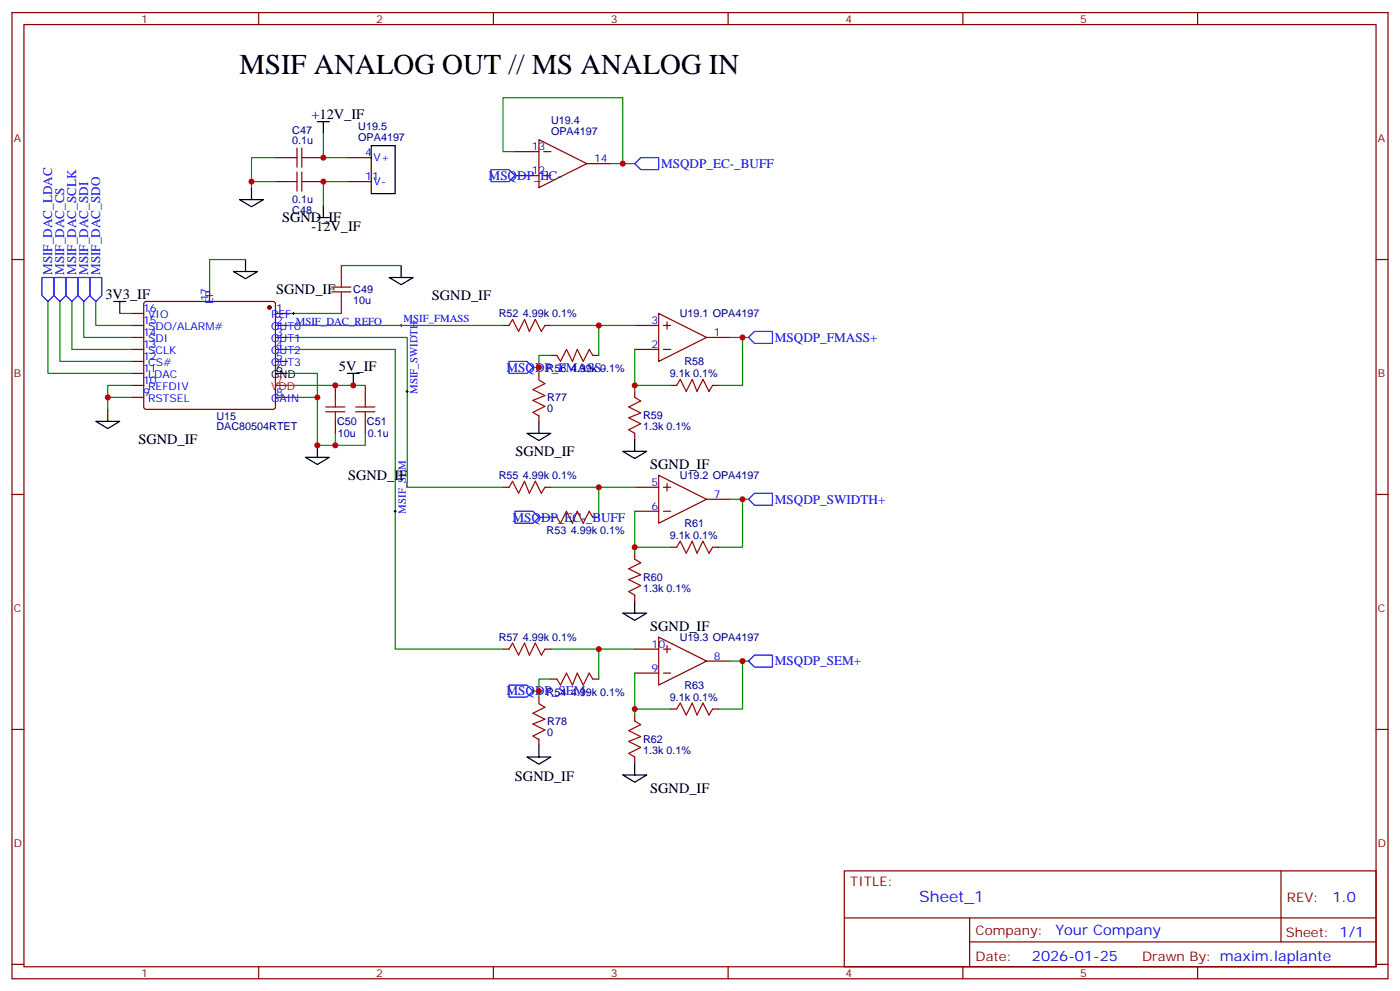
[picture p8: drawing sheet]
<svg xmlns="http://www.w3.org/2000/svg" width="412mm" height="292mm" viewBox="0 0 412 292" stroke-linecap="round" stroke-linejoin="round" font-family="sans-serif">
<g fill="none" stroke="#870000" stroke-width=".35">
<path d="M3.5 3.7h405.4v284.3h-405.4zM7.1 7.2h398.2v277.3h-398.2zM76.2 3.7v3.5M145.3 3.7v3.5M214.5 3.7v3.5M283.6 3.7v3.5M352.8 3.7v3.5M81.1 46.4h3.6M81.1 53.4h3.6M91.7 46.4h3.5M91.7 53.4h3.5M102.3 46.4h7.1"/>
<path d="M102.3 53.4h7.1M151.7 44.6h7M151.7 51.7h7M158.7 41.1l14.2 7.1-14.2 7zM160.2 44.6h2.1M160.2 51.7h2.1M161.2 50.6v2.1M172.9 48.2h7M3.5 76.4h3.6M100.5 78.1v3.6M405.3 76.4h3.6M38.8 95.8h3.5"/>
<path d="M38.8 99.3h3.5M38.8 92.3h3.5M42.6 88.9l.4-.2h37.4l.5 .2 .2 .5v30.4l-.2 .5-.5 .2h-37.4l-.5-.3-.2-.4v-30.4zM61.7 85.2v3.5M81.1 95.8h3.6M81.1 99.3h3.6M81.1 92.3h3.6M100.5 88.7v3.6M148.2 95.8h1.7M160.5 95.8h1.8M187 95.8h7M194 92.3l14.1 7-14.1 7.1z"/>
<path d="M195.4 95.8h2.2M196.5 94.7v2.1M208.1 99.3h7.1M38.8 102.8h3.5M38.8 113.4h3.5M38.8 106.4h3.5M38.8 116.9h3.5M38.8 109.9h3.5M81.1 102.8h3.6M81.1 106.4h3.6M81.1 116.9h3.6M98.8 113.4v3.5"/>
<path d="M107.6 113.4v3.5M158.7 109.9v1.8M162.3 104.6h1.7M174.6 104.6h1.8M187 102.8h7M187 115.2v1.7M195.4 102.8h2.2M197.6 113.4h1.7M209.9 113.4h1.8M98.8 124v3.5M107.6 124v3.5M158.7 122.2v1.8"/>
<path d="M187 127.5v1.8M194 139.9l14.1 7-14.1 7.1zM3.5 145.5h3.6M148.2 143.4h1.7M160.5 143.4h1.8M162.3 152.2h1.7M174.6 152.2h1.8M187 143.4h7M187 150.5h7M195.4 143.4h2.2M195.4 150.5h2.2M196.5 142.3v2.2"/>
<path d="M208.1 146.9h7.1M405.3 145.5h3.6M187 162.8v1.8M187 175.2v1.7M197.6 161h1.7M209.9 161h1.8M148.2 191h1.7M160.5 191h1.8M162.3 199.8h1.7M174.6 199.8h1.8M187 191h7M187 198.1h7"/>
<path d="M194 187.5l14.1 7.1-14.1 7zM195.4 191h2.2M195.4 198.1h2.2M196.5 190v2.1M208.1 194.6h7.1M3.5 214.7h3.6M158.7 205.1v1.8M158.7 217.5v1.8M187 210.4v1.8M197.6 208.7h1.7M209.9 208.7h1.8M405.3 214.7h3.6"/>
<path d="M187 222.8v1.7M248.7 256.3h156.6v28.2h-156.6zM377.3 256.3v20.9M248.7 270.1h156.5M285.6 277.2h119.6M285.6 270.1v14.2M3.5 283.8h3.6M76.2 284.5v3.5M145.3 284.5v3.5M214.5 284.5v3.5M283.6 284.5v3.5M352.8 284.5v3.5"/>
<path d="M405.3 283.8h3.6"/>
</g>
<g fill="none" stroke="#a10000" stroke-width=".35">
<path d="M84.7 46.4h2.8M84.7 53.4h2.8M87.5 43.6v5.6M87.5 50.6v5.7M88.9 46.4h2.8M88.9 43.6v5.6M88.9 50.6v5.7M88.9 53.4h2.8M97.7 85.9h5.7M97.7 84.5h5.7M100.5 81.7v2.8M100.5 85.9v2.8"/>
<path d="M149.9 95.8l1.1-1.8 1.8 3.5 1.7-3.5 1.4 3.5 1.8-3.5 1.8 3.5 1-1.7M96 119.8h5.6M98.8 116.9v2.9M104.8 119.8h5.6M107.6 116.9v2.9M158.7 111.8l1.8 1.1-3.5 1.8 3.5 1.7-3.5 1.4 3.5 1.8-3.5 1.8 1.7 1M164 104.6l1.1 1.8 1.8-3.6 1.7 3.6 1.4-3.6 1.8 3.6 1.8-3.6 1 1.8M187 116.9l1.7 1.1-3.5 1.8 3.5 1.7-3.5 1.4 3.5 1.8-3.5 1.8 1.8 1M199.3 113.4l1.1-1.7 1.7 3.5 1.8-3.5 1.4 3.5 1.8-3.5 1.7 3.5 1.1-1.8M96 121.2h5.6M98.8 121.2v2.8M104.8 121.2h5.6"/>
<path d="M107.6 121.2v2.8M149.9 143.4l1.1-1.8 1.8 3.6 1.7-3.6 1.4 3.6 1.8-3.6 1.8 3.6 1-1.8M164 152.2l1.1 1.8 1.8-3.5 1.7 3.5 1.4-3.5 1.8 3.5 1.8-3.5 1 1.7M187 164.6l1.7 1-3.5 1.8 3.5 1.8-3.5 1.4 3.5 1.7-3.5 1.8 1.8 1.1M199.3 161l1.1-1.7 1.7 3.5 1.8-3.5 1.4 3.5 1.8-3.5 1.7 3.5 1.1-1.8M149.9 191l1.1-1.7 1.8 3.5 1.7-3.5 1.4 3.5 1.8-3.5 1.8 3.5 1-1.8M164 199.8l1.1 1.8 1.8-3.5 1.7 3.5 1.4-3.5 1.8 3.5 1.8-3.5 1 1.7M158.7 207.1l1.8 1-3.5 1.8 3.5 1.8-3.5 1.4 3.5 1.7-3.5 1.8 1.7 1.1M187 212.2l1.7 1.1-3.5 1.7 3.5 1.8-3.5 1.4 3.5 1.8-3.5 1.7 1.8 1.1M199.3 208.7l1.1-1.8 1.7 3.5 1.8-3.5 1.4 3.5 1.8-3.5 1.7 3.5 1.1-1.7"/>
</g>
<g fill="none" stroke="#00f" stroke-width=".35">
<path d="M144.6 49.9h5.3l1.8 1.8-1.8 1.7h-5.3zM188.7 46.4h5.3v3.5h-5.3l-1.7-1.7zM12.3 81.7h3.6v5.3l-1.8 1.7-1.8-1.7zM15.9 81.7h3.5v5.3l-1.8 1.7-1.7-1.7zM19.4 81.7h3.5v5.3l-1.7 1.7-1.8-1.7zM22.9 81.7h3.6v5.3l-1.8 1.7-1.8-1.7zM26.5 81.7h3.5v5.3l-1.8 1.7-1.7-1.7zM222.2 97.5h5.3v3.6h-5.3l-1.7-1.8zM149.9 106.4h5.3l1.8 1.7-1.8 1.8h-5.3zM151.7 150.5h5.3l1.7 1.7-1.7 1.8h-5.3zM222.2 145.2h5.3v3.5h-5.3l-1.7-1.8zM222.2 192.8h5.3v3.5h-5.3l-1.7-1.7z"/>
<path d="M149.9 201.6h5.3l1.8 1.8-1.8 1.7h-5.3z"/>
</g>
<g fill="none" stroke="#008700" stroke-width=".35">
<path d="M95.2 39.3v7.1h7.1M74.1 53.4h7M81.1 46.4h-7v8.8M102.3 53.4h-7.1v7.1M151.7 44.6h-3.5v-15.8h35.2v19.4M179.9 48.2h7.1M72.3 76.4h-10.6v8.8M100.5 78.1h17.7M14.1 88.7v21.2h24.7M17.6 88.7v17.7h21.2M21.2 88.7v14.1h17.6M24.7 88.7v10.6h14.1"/>
<path d="M28.2 88.7v7.1h10.6M35.3 92.3h3.5M84.7 99.3h35.2v44.1h28.3M84.7 95.8h63.5M84.7 92.3h15.8M162.3 95.8h24.7M176.4 95.8v8.8M215.2 99.3h3.5v14.1h-7M218.7 99.3h1.8M38.8 116.9h-7.1v3.6M38.8 113.4h-7.1v3.5M84.7 102.8h31.7v88.2h31.8"/>
<path d="M84.7 109.9h8.8v21.2h14.1v-3.6M84.7 113.4h22.9M84.7 116.9h8.8M157 108.1h1.7M162.3 104.6h-3.6v5.3M187 102.8v12.4M187 113.4h10.6M98.8 127.5v3.6M158.7 152.2h3.6M162.3 143.4h24.7M176.4 143.4v8.8M187 150.5v12.3"/>
<path d="M215.2 146.9h3.5v14.1h-7M218.7 146.9h1.8M187 161h10.6M162.3 199.8h-3.6v3.6M162.3 191h24.7M176.4 191v8.8M187 198.1v12.3M215.2 194.6h3.5v14.1h-7M218.7 194.6h1.8M157 203.4h1.7v1.7M187 208.7h10.6"/>
</g>
<g fill="none" stroke="#000" stroke-width=".35">
<path d="M93.5 35.8h3.5M95.2 35.8v3.5M70.6 58.7h7l-3.5 2.2zM74.1 55.2v3.5M109.4 42.9h7v14.1h-7zM68.8 79.9h7l-3.5 2.1zM72.3 76.4v3.5M93.5 64h3.5M95.2 60.5v3.5M118.2 78.1v3.6M33.5 88.7h3.5M35.3 88.7v3.6"/>
<path d="M114.7 81.7h7l-3.5 2.1zM81.1 109.9h3.6M102.3 109.9h3.5M104.1 109.9v3.5M28.2 124h7.1l-3.6 2.1zM31.7 120.5v3.5M90 134.6h7l-3.5 2.1zM93.5 131.1v3.5M155.2 127.5h7.1l-3.6 2.1zM158.7 124v3.5M183.4 132.8h7.1l-3.5 2.1zM187 129.3v3.5"/>
<path d="M187 176.9v3.5M183.4 180.4h7.1l-3.5 2.2zM158.7 219.3v3.5M155.2 222.8h7.1l-3.6 2.1zM183.4 228.1h7.1l-3.5 2.1zM187 224.5v3.6"/>
</g>
<circle cx="79.4" cy="90.5" r=".53" fill="#870000" stroke="#870000" stroke-width=".35"/>
<path d="M81.1 113.4h3.6" fill="none" stroke="#f00" stroke-width=".35"/>
<path d="M86.1 92.3h.7M86.4 91.9v.7M117.8 95.8h.7M118.2 95.4v.7M119.6 115.2h.7M119.9 114.8v.7M116.1 150.5h.7M116.4 150.1v.7" fill="none" stroke="#000" stroke-width=".29"/>
<g fill="#c00">
<circle cx="187" cy="113.4" r=".88"/>
<circle cx="187" cy="161" r=".88"/>
<circle cx="187" cy="208.7" r=".88"/>
<circle cx="218.7" cy="194.6" r=".88"/>
<circle cx="218.7" cy="146.9" r=".88"/>
<circle cx="218.7" cy="99.3" r=".88"/>
<circle cx="74.1" cy="53.4" r=".88"/>
<circle cx="95.3" cy="46.4" r=".88"/>
<circle cx="95.3" cy="53.4" r=".88"/>
<circle cx="93.5" cy="116.9" r=".88"/>
<circle cx="31.8" cy="116.9" r=".88"/>
<circle cx="98.8" cy="113.4" r=".88"/>
<circle cx="104.1" cy="113.4" r=".88"/>
<circle cx="93.5" cy="131.1" r=".88"/>
<circle cx="98.8" cy="131.1" r=".88"/>
<circle cx="183.4" cy="48.2" r=".88"/>
<circle cx="176.4" cy="95.8" r=".88"/>
<circle cx="176.4" cy="143.4" r=".88"/>
<circle cx="176.4" cy="191" r=".88"/>
<circle cx="158.8" cy="108.1" r=".88"/>
<circle cx="158.8" cy="203.4" r=".88"/>
</g>
<text font-size="8.5" x="70.6" y="21.7">MSIF ANALOG OUT // MS ANALOG IN</text>
<text font-size="4.6" fill="#00f" x="270.8" y="265.3">Sheet_1</text>
<g font-size="4.2">
<text x="91.7" y="35.1">+12V_IF</text>
<text x="83.1" y="65.4">SGND_IF</text>
<text x="91.7" y="67.9">-12V_IF</text>
<text x="31" y="88">3V3_IF</text>
<text x="81.4" y="86.6">SGND_IF</text>
<text x="127.2" y="88.4">SGND_IF</text>
<text x="99.8" y="109.2">5V_IF</text>
<text x="40.8" y="130.7">SGND_IF</text>
<text x="151.8" y="134.2">SGND_IF</text>
<text x="102.5" y="141.3">SGND_IF</text>
<text x="191.6" y="138.1">SGND_IF</text>
<text x="191.6" y="185.7">SGND_IF</text>
<text x="151.7" y="229.8">SGND_IF</text>
<text x="191.6" y="233.4">SGND_IF</text>
</g>
<g font-size="4.2" fill="#00f">
<text x="392.5" y="265.6">1.0</text>
<text x="310.9" y="275.1">Your Company</text>
<text x="304" y="282.9">2026-01-25</text>
</g>
<g font-size="3.9" fill="#00f">
<text x="143.9" y="52.9">MSQDP_EC-</text>
<text x="194.7" y="49.4">MSQDP_EC-_BUFF</text>
<text x="15.4" y="81" transform="rotate(-90 15.4 81)">MSIF_DAC_LDAC</text>
<text x="18.9" y="81" transform="rotate(-90 18.9 81)">MSIF_DAC_CS</text>
<text x="22.4" y="81" transform="rotate(-90 22.4 81)">MSIF_DAC_SCLK</text>
<text x="26" y="81" transform="rotate(-90 26 81)">MSIF_DAC_SDI</text>
<text x="29.5" y="81" transform="rotate(-90 29.5 81)">MSIF_DAC_SDO</text>
<text x="228.2" y="100.6">MSQDP_FMASS+</text>
<text x="149.2" y="109.4">MSQDP_FMASS-</text>
<text x="228.2" y="148.2">MSQDP_SWIDTH+</text>
<text x="151" y="153.5">MSQDP_EC-_BUFF</text>
<text x="228.2" y="195.8">MSQDP_SEM+</text>
<text x="149.2" y="204.6">MSQDP_SEM-</text>
</g>
<g font-size="3.9" fill="#800">
<text x="250.5" y="260.9">TITLE:</text>
<text x="379.1" y="265.6">REV:</text>
<text x="287.4" y="275.1">Company:</text>
<text x="378.7" y="275.7">Sheet: 1/1</text>
<text x="287.4" y="282.8">Date:</text>
<text x="336.4" y="282.8">Draw</text>
<text x="346.6" y="282.8">n By: maxim.laplante</text>
</g>
<g font-size="3.2" fill="#800">
<text x="41.6" y="6.7">1</text>
<text x="110.8" y="6.7">2</text>
<text x="179.9" y="6.7">3</text>
<text x="249.1" y="6.7">4</text>
<text x="318.2" y="6.7">5</text>
<text x="4.1" y="41.8">A</text>
<text x="405.9" y="41.8">A</text>
<text x="4.1" y="110.9">B</text>
<text x="405.9" y="110.9">B</text>
<text x="4.1" y="180.1">C</text>
<text x="405.9" y="180.1">C</text>
<text x="4.1" y="249.2">D</text>
<text x="405.9" y="249.2">D</text>
<text x="41.6" y="287.5">1</text>
<text x="110.8" y="287.5">2</text>
<text x="179.9" y="287.5">3</text>
<text x="249.1" y="287.5">4</text>
<text x="318.2" y="287.5">5</text>
</g>
<g font-size="3.2" fill="#000080">
<text x="86.1" y="39.3">C47</text>
<text x="105.5" y="41.6">OPA4197</text>
<text x="105.5" y="38.4">U19.5</text>
<text x="162.3" y="39.8">OPA4197</text>
<text x="162.3" y="36.6">U19.4</text>
<text x="86.1" y="42.5">0.1u</text>
<text x="86.1" y="59.8">0.1u</text>
<text x="86.1" y="63">C48</text>
<text x="104.1" y="89.5">10u</text>
<text x="104.1" y="86.3">C49</text>
<text x="146.9" y="93.4">R52</text>
<text x="154" y="93.4">4.99k 0.1%</text>
<text x="200.2" y="93.4">U19.1 OPA4197</text>
<text x="201.6" y="107.5">R58</text>
<text x="161" y="109.5">R56</text>
<text x="168.2" y="109.5">4.99k 0.1%</text>
<text x="197.3" y="111">9.1k 0.1%</text>
<text x="161.2" y="118.1">R77</text>
<text x="63.8" y="123.5">U15</text>
<text x="99.3" y="125.1">C50</text>
<text x="108.1" y="125.1">C51</text>
<text x="161.2" y="121.2">0</text>
<text x="189.4" y="123.4">R59</text>
<text x="63.8" y="126.6">DAC80504RTET</text>
<text x="99.6" y="128.7">10u</text>
<text x="108.4" y="128.7">0.1u</text>
<text x="189.4" y="126.6">1.3k 0.1%</text>
<text x="146.9" y="141">R55</text>
<text x="154" y="141">4.99k 0.1%</text>
<text x="200.2" y="141">U19.2 OPA4197</text>
<text x="201.6" y="155.1">R61</text>
<text x="161" y="157.1">R53</text>
<text x="168.2" y="157.1">4.99k 0.1%</text>
<text x="197.3" y="158.7">9.1k 0.1%</text>
<text x="189.4" y="171">R60</text>
<text x="189.4" y="174.2">1.3k 0.1%</text>
<text x="146.9" y="188.6">R57</text>
<text x="154" y="188.6">4.99k 0.1%</text>
<text x="200.2" y="188.6">U19.3 OPA4197</text>
<text x="201.6" y="202.8">R63</text>
<text x="161" y="204.7">R54</text>
<text x="168.2" y="204.7">4.99k 0.1%</text>
<text x="197.3" y="206.3">9.1k 0.1%</text>
<text x="161.2" y="213.3">R78</text>
<text x="161.2" y="216.5">0</text>
<text x="189.4" y="221.8">1.3k 0.1%</text>
<text x="189.4" y="218.6">R62</text>
</g>
<g font-size="3.2" fill="#00f">
<text x="107.6" y="46">4</text>
<text x="110.1" y="47.4">V+</text>
<text x="156.6" y="44.3">13</text>
<text x="175" y="47.8">14</text>
<text x="107.6" y="53.1">11</text>
<text x="156.6" y="51.3">12</text>
<text x="110.1" y="54.5">V-</text>
<text x="61.4" y="88.7" transform="rotate(-90 61.4 88.7)">17</text>
<text x="62.8" y="89.4" transform="rotate(-90 62.8 89.4)">EP</text>
<text x="42.2" y="95.4">15</text>
<text x="42.2" y="91.9">16</text>
<text x="43.6" y="93.7">VIO</text>
<text x="79.8" y="93.7">REF</text>
<text x="81.3" y="91.9">1</text>
<text x="81.3" y="95.4">2</text>
<text x="87.1" y="95.6">MSIF_DAC_REFO</text>
<text x="118.9" y="94.9">MSIF_FMASS</text>
<text x="191.9" y="95.4">3</text>
<text x="42.2" y="99">14</text>
<text x="43.6" y="100.7">SDI</text>
<text x="43.6" y="97.2">SDO/ALARM#</text>
<text x="79.8" y="97.2">OUT0</text>
<text x="79.8" y="100.7">OUT1</text>
<text x="81.3" y="99">3</text>
<text x="210.3" y="99">1</text>
<text x="42.2" y="106">12</text>
<text x="42.2" y="102.5">13</text>
<text x="43.6" y="107.8">CS#</text>
<text x="43.6" y="104.2">SCLK</text>
<text x="79.8" y="104.2">OUT2</text>
<text x="79.8" y="107.8">OUT3</text>
<text x="81.3" y="102.5">4</text>
<text x="81.3" y="106">5</text>
<text x="191.9" y="102.5">2</text>
<text x="42.2" y="113.1">10</text>
<text x="42.2" y="109.5">11</text>
<text x="43.6" y="111.3">LDAC</text>
<text x="42.2" y="116.6">9</text>
<text x="43.6" y="118.4">RSTSEL</text>
<text x="43.6" y="114.8">REFDIV</text>
<text x="79.8" y="118.4">GAIN</text>
<text x="81.3" y="116.6">8</text>
<text x="123" y="115.9" transform="rotate(-90 123 115.9)">MSIF_SWIDTH</text>
<text x="191.9" y="143.1">5</text>
<text x="210.3" y="146.6">7</text>
<text x="119.5" y="151.2" transform="rotate(-90 119.5 151.2)">MSIF_SEM</text>
<text x="191.9" y="150.1">6</text>
<text x="191.9" y="190.7">10</text>
<text x="191.9" y="197.7">9</text>
<text x="210.3" y="194.2">8</text>
</g>
<g font-size="3.2">
<text x="79.8" y="111.3">GND</text>
<text x="81.3" y="109.5">6</text>
</g>
<g font-size="3.2" fill="#f00">
<text x="81.3" y="113.1">7</text>
<text x="79.8" y="114.8">VDD</text>
</g>
</svg>
